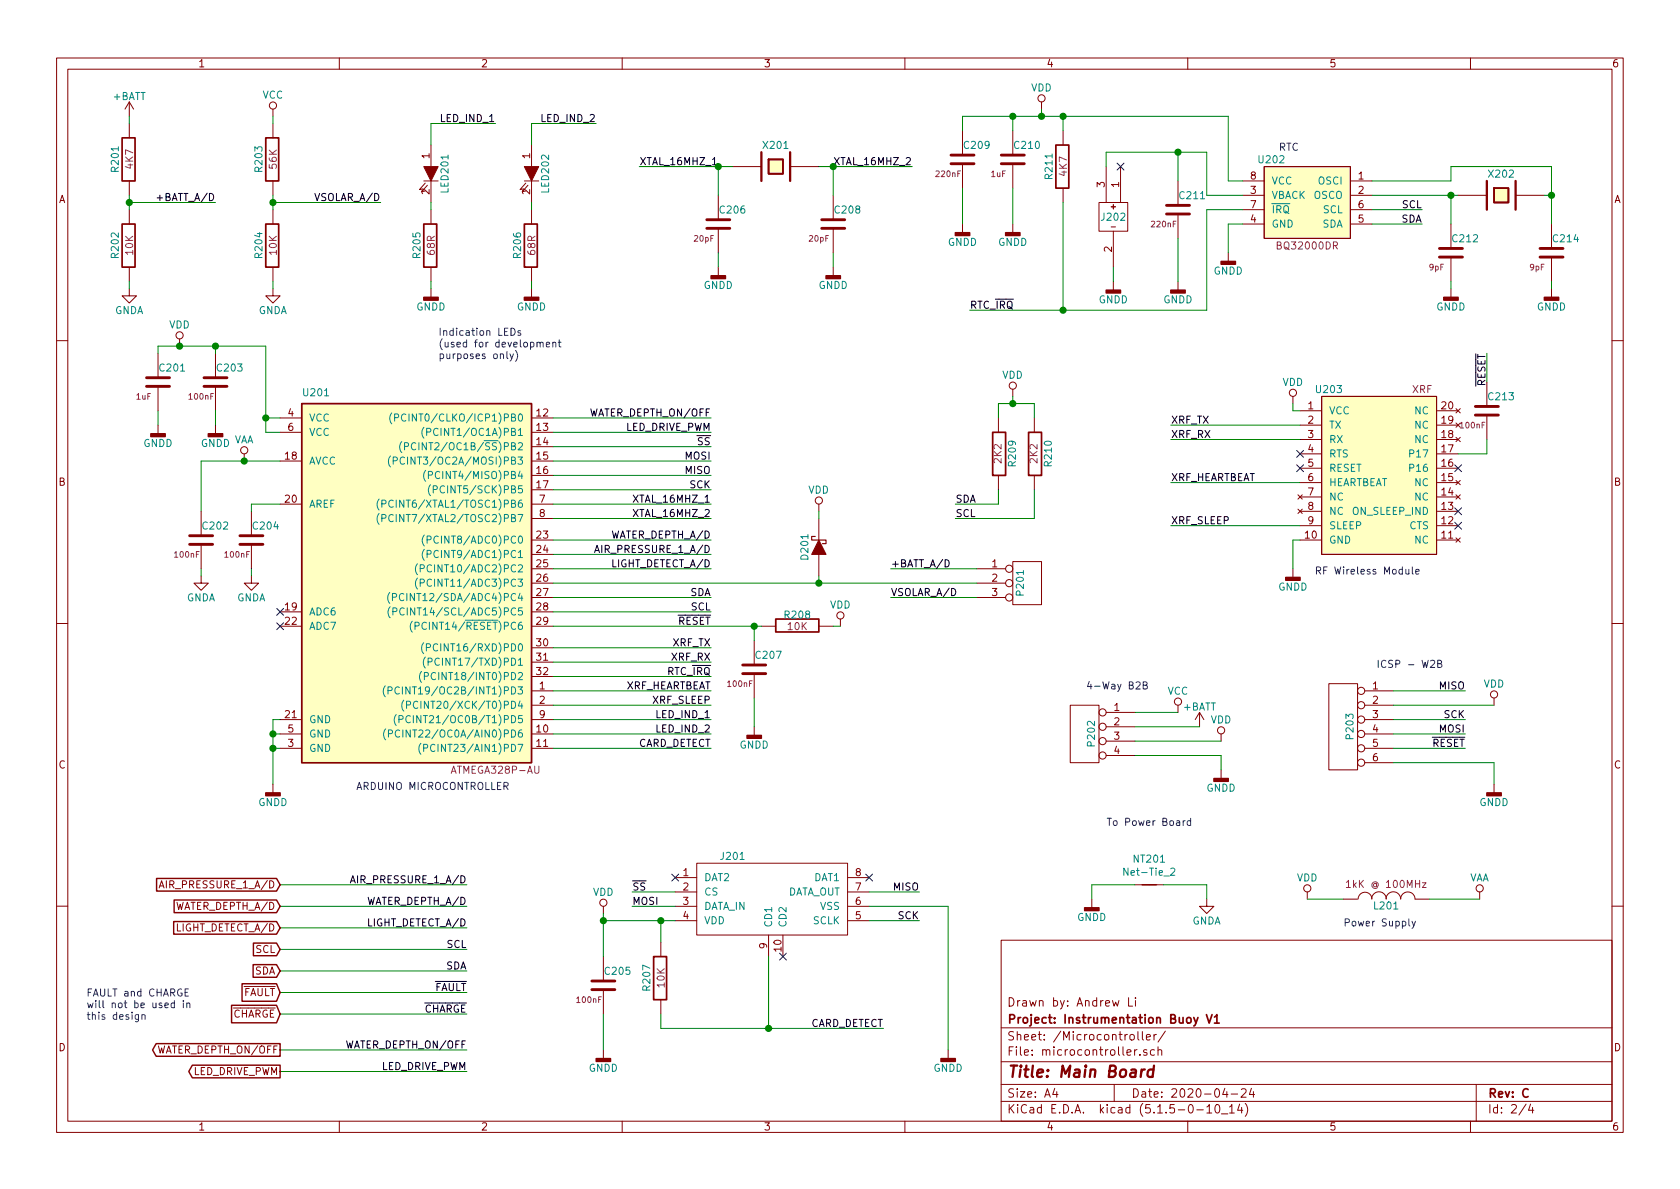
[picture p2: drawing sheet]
<svg xmlns="http://www.w3.org/2000/svg" width="297mm" height="210mm" viewBox="0 0 297 210" stroke-linecap="round" stroke-linejoin="round" font-family="sans-serif">
<g fill="none" stroke="#840000" stroke-width=".18">
<path d="M10 10.3h277v189.9h-277zM12 12.2h273v186.1h-273zM22.9 18v2.6M22.9 18l-.8 1.3M22.9 18l.7 1.3M48.3 19.3v1.3M60 10.3v1.9M110 10.3v1.9M160 10.3v1.9M184.1 18v1.3M210 10.3v1.9M260 10.3v1.9"/>
<path d="M22.9 21.8v2.6M22.9 32v2.5M22.9 37.1v2.5M48.3 21.8v2.6M48.3 32v2.5M48.3 37.1v2.5M74.9 32h2.6M75.2 32.4l-1 1.1 .6-.1M75.6 32.8l-1.1 1.1 .7-.1M76.2 25.6v3.9M76.2 32v3.8M76.2 37.1v2.5"/>
<path d="M92.7 32h2.5M93 32.4l-1.1 1.1 .7-.1M93.3 32.8l-1 1.1 .7-.1M94 25.6v3.9M94 32v3.8M94 37.1v2.5M127 34.5v4.4M129.5 29.5h5.1M139.7 29.5h5.1M147.3 34.5v4.4M170.2 23.1v4.3M170.2 29v4.3"/>
<path d="M170.2 39.6v1.5M179.1 23.1v4.3M179.1 29v4.3M179.1 39.6v1.5M188 23.1v2.5M188 33.3v2.5M194.3 35.8h5.1v5.1h-5.1zM195.6 29.5v6.3M196.5 36.6h.7M196.8 36.2v.8M198.1 29.5v6.3M208.3 32v4.3"/>
<path d="M208.3 37.8v4.4M219.7 32h3.8M219.7 34.5h3.8M219.7 39.6h3.8M219.7 37.1h3.8M223.5 29.5h15.3v12.7h-15.3zM238.8 32h3.8M238.8 34.5h3.8M238.8 39.6h3.8M238.8 37.1h3.8M256.5 39.6v4.3M257.8 34.5h5.1"/>
<path d="M268 34.5h5M274.3 39.6v4.3M22.9 51v1.3h1.2l-1.2 1.3-1.3-1.3h1.3M22.9 47.2v2.6M31.7 59.9v1.3M48.3 51v1.3h1.2l-1.2 1.3-1.3-1.3h1.3M48.3 47.2v2.6M76.2 47.2v2.6M76.2 51v1.6M94 47.2v2.6M94 51v1.6M127 40.4v4.3"/>
<path d="M127 47.2v1.6M147.3 40.4v4.3M147.3 47.2v1.6M196.5 40.1h.7M196.8 40.9v6.3M196.8 49.8v1.5M208.3 49.8v1.5M217.2 44.7v1.5M256.5 45.5v4.3M256.5 51v1.6M274.3 45.5v4.3M274.3 51v1.6"/>
<path d="M10 60.2h2M27.9 62.5v4.3M27.9 68.3v4.3M27.9 75.2v1.5M38.1 62.5v4.3M38.1 68.3v4.3M38.1 75.2v1.5M49.5 73.9h3.8M49.5 76.4h3.8M94 73.9h3.8M94 76.4h3.8M94 79h3.8"/>
<path d="M176.5 73.9v2.5M179.1 68.8v1.3M182.9 73.9v2.5M228.6 70.1v1.3M229.9 72.6h3.8M229.9 77.7h3.8M229.9 75.2h3.8M233.7 70.1h20.3v27.9h-20.3zM254 72.6h3.8M254 77.7h3.8M254 75.2h3.8M257.4 77.3l.8 .8"/>
<path d="M257.4 74.8l.8 .8M257.4 72.3l.8 .7M258.2 77.3l-.8 .8M258.2 74.8l-.8 .8M258.2 72.3l-.8 .7M262.9 67.6v4.3M262.9 73.4v4.3M285 60.2h2M35.6 90.4v4.3M35.6 96.3v4.3M43.2 80.3v1.2M44.4 90.4v4.3"/>
<path d="M44.4 96.3v4.3M49.5 89.1h3.8M49.5 81.5h3.8M94 95.5h3.8M94 89.1h3.8M94 91.7h3.8M94 98h3.8M94 81.5h3.8M94 84.1h3.8M94 86.6h3.8M144.8 89.1v1.3M144.8 91.7v3.8"/>
<path d="M144.8 98v3.8M176.5 84.1v2.5M179.1 99.3h5v7.6h-5zM182.9 84.1v2.5M229.5 87.5l.8 .8M229.5 90l.8 .8M229.9 95.5h3.8M229.9 93h3.8M229.9 90.4h3.8M229.9 87.9h3.8M229.9 85.3h3.8M229.9 82.8h3.8"/>
<path d="M229.9 80.3h3.8M230.3 87.5l-.8 .8M230.3 90l-.8 .8M254 95.5h3.8M254 93h3.8M254 90.4h3.8M254 87.9h3.8M254 85.3h3.8M254 82.8h3.8M254 80.3h3.8M257.4 95.1l.8 .8M257.4 87.5l.8 .8"/>
<path d="M257.4 85l.8 .7M258.2 95.1l-.8 .8M258.2 87.5l-.8 .8M258.2 85l-.8 .7M10 110.3h2M35.6 101.8v1.3h1.2l-1.2 1.3-1.3-1.3h1.3M44.4 101.8v1.3h1.3l-1.3 1.3-1.2-1.3h1.2M49.5 110.7h3.8M49.5 108.2h3.8M94 100.6h3.8M94 103.1h3.8M94 105.7h3.8"/>
<path d="M94 110.7h3.8M94 114.5h3.8M94 117.1h3.8M94 119.6h3.8M94 108.2h3.8M133.3 113.3v4.3M133.3 119.1v4.3M134.6 110.7h2.6M144.8 110.7h2.5M148.6 109.5v1.2M172.7 100.6h5.1M172.7 103.1h5.1"/>
<path d="M172.7 105.7h5.1M228.6 100.6v1.5M285 110.3h2M48.3 138.7v1.5M49.5 127.2h3.8M49.5 129.8h3.8M49.5 132.3h3.8M94 122.2h3.8M94 124.7h3.8M94 127.2h3.8M94 129.8h3.8M94 132.3h3.8"/>
<path d="M133.3 128.5v1.5M189.2 124.7h5.1v10.2h-5.1zM195.6 126h5.1M195.6 128.5h5.1M195.6 131.1h5.1M195.6 133.6h5.1M208.3 124.7v1.3M212.1 126l-.8 1.2M212.1 126v2.5M212.1 126l.8 1.2M215.9 129.8v1.3M215.9 136.1v1.6"/>
<path d="M234.9 120.9h5.1v15.2h-5.1zM241.3 122.2h5.1M241.3 124.7h5.1M241.3 127.2h5.1M241.3 129.8h5.1M241.3 132.3h5.1M241.3 134.9h5.1M264.2 123.4v1.3M264.2 138.7v1.5M28.1 157l.5-1.3 .4 1.3M28.3 156.7h.6M119.4 155.2h3.8"/>
<path d="M119.4 157.7h3.8M123.2 152.6h26.7v12.7h-26.7zM149.9 155.2h3.8M149.9 157.7h3.8M193 159v1.5M200.7 156.5h5M213.4 159v1.3h1.2l-1.2 1.2-1.3-1.2h1.3M231.1 157.7v1.3M237.5 159h2.5M240.1 159a1.22 1.22 0 0 1 1.3-1.2 1.22 1.22 0 0 1 1.2 1.2M242.5 159a1.3 1.3 0 0 1 1.3-1.3 1.3 1.3 0 0 1 1.3 1.3M245.1 159a1.3 1.3 0 0 1 1.3-1.3 1.3 1.3 0 0 1 1.2 1.3 1.27 1.27 0 0 1 1.3-1.3 1.27 1.27 0 0 1 1.3 1.3"/>
<path d="M250.2 159h2.5M261.6 157.7v1.3M10 160.2h2M106.7 160.3v1.2M106.7 169.2v4.3M106.7 175v4.3M116.8 166.6v2.6M116.8 176.8v2.5M119.4 160.3h3.8M119.4 162.8h3.8M135.9 165.3v3.9M138.4 165.3v3.9"/>
<path d="M149.9 160.3h3.8M149.9 162.8h3.8M177 166.3h108v32h-108zM199.5 176.4v1.5h.8M200.8 176.4v.2M200.8 176.9v1M285 160.2h2M60 198.3v1.9M106.7 185.7v1.5M110 198.3v1.9M160 198.3v1.9M167.6 185.7v1.5"/>
<path d="M177 194.8h108M177 191.8h108M177 187.8h108M177 181.8h108M186.5 192.5l-.4 1h1M186.8 193v1M197 191.8v3M199.8 183.1l.3-.2 .4 .2v.7l-.2 .1-.5-.1zM201 185.6l-.4 .3M201.2 182.4v1.3l.2 .2M201.5 186.5v.1M202 182.4v1.3l.2 .2"/>
<path d="M202.7 183.4l.7-.1-.1-.3-.4-.1-.2 .2 .1 .7h.5M202.8 185.7a.37 .37 0 0 0-.6 .1l.1 .2 .5 .2v.1l-.2 .3-.4-.1M204 182.9v1M204.1 185.7l-.4-.1-.3 .3 .1 .6 .2 .1 .4-.1M204.5 182.9l-.5 .3M204.7 185.7h.1a.37 .37 0 0 1 .6 .1v.8M204.7 185.1v1.5M206 182.3l-1.3 2M210 198.3v1.9M211.6 196.3h1.2M213.4 195.8l.4-.5v1.5M213.4 196.8h.8"/>
<path d="M215 195.4l.3-.1a.94 .94 0 0 1 0 1.5 .8 .8 0 0 1-.6-.6 .8 .8 0 0 1 .3-.8zM216 197h1.1M216.6 192.5l-.4 1h.9M216.9 193v1M217.4 195.8l.4-.5v1.5M217.4 196.8h.8M217.7 193.5h1.1M219.2 195.2l-.4 1.1h.9M219.5 192.7l.2-.2h.3l.3 .2v.3v.2l-.9 .8h.9M219.5 195.8v1M220.2 195.1a1.71 1.71 0 0 1 0 2.3M221.3 192.5l-.4 1h.9"/>
<path d="M221.6 193v1M260 198.3v1.9M261 191.8v6.5M269.8 195.2l-1.2 2M270.6 195.2l-.3 1.1h.9M271 195.8v1"/>
<circle cx="48.3" cy="18.7" r=".63"/>
<circle cx="184.1" cy="17.4" r=".63"/>
<circle cx="31.7" cy="59.3" r=".63"/>
<circle cx="43.2" cy="79.6" r=".63"/>
<circle cx="179.1" cy="68.2" r=".63"/>
<circle cx="228.6" cy="69.5" r=".63"/>
<circle cx="144.8" cy="88.5" r=".63"/>
<circle cx="148.6" cy="108.8" r=".63"/>
<circle cx="178.4" cy="103.1" r=".63"/>
<circle cx="178.4" cy="100.6" r=".63"/>
<circle cx="178.4" cy="105.7" r=".63"/>
<circle cx="194.9" cy="126" r=".63"/>
<circle cx="194.9" cy="131.1" r=".63"/>
<circle cx="194.9" cy="128.5" r=".63"/>
<circle cx="194.9" cy="133.6" r=".63"/>
<circle cx="208.3" cy="124.1" r=".63"/>
<circle cx="215.9" cy="129.2" r=".63"/>
<circle cx="240.7" cy="122.2" r=".63"/>
<circle cx="240.7" cy="124.7" r=".63"/>
<circle cx="240.7" cy="127.2" r=".63"/>
<circle cx="240.7" cy="129.8" r=".63"/>
<circle cx="240.7" cy="132.3" r=".63"/>
<circle cx="240.7" cy="134.9" r=".63"/>
<circle cx="264.2" cy="122.8" r=".63"/>
<circle cx="106.7" cy="159.6" r=".63"/>
<circle cx="231.1" cy="157.1" r=".63"/>
<circle cx="261.6" cy="157.1" r=".63"/>
</g>
<path d="M134.6 26.9v5.1M139.7 26.9v5.1M262.9 32v5.1M268 32v5.1M202.4 189.1a.54 .54 0 0 0-.6 .4M203.9 189.2a.68 .68 0 0 0-1 .3v.6l.1 .2 .2 .1 .6-.1M204 188.4l-.2 2" fill="none" stroke="#840000" stroke-width=".41"/>
<g fill="none" stroke="#840000" stroke-width=".3">
<path d="M21.6 39.6h2.3v7.6h-2.3zM21.6 24.4h2.3v7.6h-2.3zM47 24.4h2.3v7.6h-2.3zM47 39.6h2.3v7.6h-2.3zM74.9 39.6h2.3v7.6h-2.3zM92.7 39.6h2.3v7.6h-2.3zM135.9 28.2h2.5v2.5h-2.5zM186.7 25.6h2.3v7.7h-2.3zM264.2 33.3h2.5v2.5h-2.5zM175.5 76.4h2.3v7.7h-2.3zM181.9 76.4h2.2v7.7h-2.2zM137.2 109.5h7.6v2.3h-7.6z"/>
<path d="M115.6 169.2h2.3v7.6h-2.3zM211.1 179.9l.4 1M211.8 179.9l-.5 1.4-.2 .1M213.3 179.4l.5 1.5 .5-1.5M214.7 179.9l.5-.5v1.5M214.7 180.9h.9"/>
</g>
<g fill="#840000" stroke="#840000" stroke-width=".18">
<path d="M144.8 95.5l1.2 2.5h-2.5z"/>
<path d="M92.7 29.5h2.5l-1.2 2.5z"/>
<path d="M74.9 29.5h2.6l-1.3 2.5z"/>
</g>
<path d="M144.1 94.9h-.6v.6h2.5v.6h-.6" fill="none" stroke="#840000" stroke-width=".2"/>
<path d="M53.3 71.4h40.7v63.5h-40.7zM27.7 155.3h21.2l.6 1.2-.6 1.1h-21.2zM30.8 159.2h18.1l.6 1.1-.6 1.1h-18.1zM201.9 156.5h2.6M30.7 163h18.2l.6 1.1-.6 1.1h-18.2zM40.9 177.8h8l.6 1.5-.6 1.6h-8zM42.8 174h6.1l.6 1.5-.6 1.6h-6.1zM44.8 170.6h4.1l.6 1.1-.6 1.1h-4.1zM44.8 166.8h4.1l.6 1.1-.6 1.1h-4.1zM27.6 184.6h21.9v2.2h-21.9l-.6-1.1zM34 188.4h15.5v2.2h-15.5l-.6-1.1z" fill="none" stroke="#840000" stroke-width=".25"/>
<g fill="none" stroke="#008484" stroke-width=".18">
<path d="M69.3 73a1.47 1.47 0 0 0 0 1.9M69.8 73.9l.6-.1v-.5l-.1-.1h-.5v1.3M71 78.1a1.4 1.4 0 0 0 0 1.9M71.5 78.9l.7-.1v-.4l-.2-.1h-.5v1.2M71.8 73.3a.6 .6 0 0 0-.9 .5 .6 .6 0 0 0 .6 .7l.3-.2M73.5 78.4a.6 .6 0 0 0-.8 .4 .6 .6 0 0 0 .6 .7l.2-.1M75 75.6a1.47 1.47 0 0 0 0 1.9M75.4 76.4l.7-.1v-.4l-.7-.2v1.3M67 88.3a1.47 1.47 0 0 0 0 1.9M67 90.8a1.47 1.47 0 0 0 0 1.9M67.5 89.1l.7-.1v-.4l-.7-.2v1.3M67.5 91.6l.7-.1v-.4l-.7-.1v1.2"/>
<path d="M69 80.6a1.47 1.47 0 0 0 0 2M69.5 88.6a.6 .6 0 0 0-.8 .4 .6 .6 0 0 0 .6 .7l.2-.1M69.5 91.1a.6 .6 0 0 0-.8 .4 .6 .6 0 0 0 .6 .7l.2-.1M69.5 81.5l.6-.1 .2-.2-.1-.3-.2-.1h-.5v1.3M71.5 80.9a.51 .51 0 0 0-.6 0 .51 .51 0 0 0-.2 .7 .46 .46 0 0 0 .3 .4 .46 .46 0 0 0 .5 0M73.8 99.7a1.47 1.47 0 0 0 0 1.9M75 94.6a1.4 1.4 0 0 0 0 1.9M75 97.1a1.4 1.4 0 0 0 0 2M75.3 83.2a1.47 1.47 0 0 0 0 1.9M75.5 95.4h.6l.1-.5-.2-.1h-.5v1.3M75.5 98l.6-.1 .1-.4-.2-.2h-.5v1.3M75.7 84h.7l.1-.2-.1-.3-.2-.1h-.5v1.2"/>
<path d="M76.1 85.7a1.4 1.4 0 0 0 0 1.9M76.6 86.6l.7-.1v-.5l-.2-.1h-.5v1.3M68.9 104.8a1.47 1.47 0 0 0 0 1.9M69 107.3a1.4 1.4 0 0 0 0 1.9M69.4 105.6h.6l.1-.2v-.3l-.2-.2h-.5v1.3M69.5 108.1l.6-.1v-.4l-.1-.1h-.5v1.3M71.4 105.1a.6 .6 0 0 0-.8 .4 .6 .6 0 0 0 .5 .7l.3-.1M71.5 107.6a.6 .6 0 0 0-.9 .4 .6 .6 0 0 0 .6 .8l.3-.2M72.9 109.8a1.47 1.47 0 0 0 0 2M73.4 110.7l.7-.1v-.4l-.7-.2v1.3M73.8 102.2a1.47 1.47 0 0 0 0 2M74.3 100.5h.6l.1-.2v-.3l-.2-.1h-.5v1.2"/>
<path d="M74.3 103.1l.6-.1 .1-.2v-.3l-.2-.1h-.5v1.3M74.5 118.7a1.4 1.4 0 0 0 0 2M74.9 113.7a1.47 1.47 0 0 0 0 1.9M75 119.6l.7-.1v-.5l-.2-.1h-.5v1.3M75.2 116.2a1.47 1.47 0 0 0 0 1.9M75.4 114.5l.6-.1 .1-.1-.1-.3-.1-.2h-.5v1.3M75.7 117h.6l.1-.5-.2-.1h-.5v1.2M68.1 121.3a1.47 1.47 0 0 0 0 1.9M68.2 128.9a1.4 1.4 0 0 0 0 1.9M68.6 122.1h.6l.1-.2v-.3l-.2-.1h-.5v1.2M68.7 129.7l.6-.1v-.4l-.1-.1h-.5v1.2M70.1 126.4a1.47 1.47 0 0 0 0 1.9"/>
<path d="M70.5 127.2l.7-.1v-.4l-.2-.2h-.5v1.3M70.6 121.6a.6 .6 0 0 0-.8 .4 .6 .6 0 0 0 .6 .7l.2-.1M70.7 129.2a.6 .6 0 0 0-.9 .4 .6 .6 0 0 0 .6 .7l.3-.1M71.4 123.8a1.47 1.47 0 0 0 0 1.9M71.9 124.7l.6-.1v-.5l-.1-.1h-.5v1.3M72.5 126.7a.6 .6 0 0 0-.8 .4 .6 .6 0 0 0 .6 .7l.2-.1M73.9 124.1a.6 .6 0 0 0-.9 .5 .6 .6 0 0 0 .6 .7l.3-.2M74.4 131.4a1.47 1.47 0 0 0 0 2M74.9 132.3l.6-.1 .1-.5-.2-.1h-.5v1.3M199.4 153.5v1.3l-.7-1.3v1.3M207 153.6l.5-.1 .2 .4v.2l-.8 .7h.8"/>
</g>
<g fill="#840000" stroke="#840000" stroke-width=".25">
<path d="M214.6 137.7h2.6v.5h-2.6z"/>
<path d="M207 51.3h2.5v.5h-2.5z"/>
<path d="M195.6 51.3h2.5v.5h-2.5z"/>
<path d="M92.7 52.6h2.5v.5h-2.5z"/>
<path d="M146 48.8h2.6v.5h-2.6z"/>
<path d="M125.7 48.8h2.6v.5h-2.6z"/>
<path d="M273 52.6h2.6v.5h-2.6z"/>
<path d="M255.3 52.6h2.5v.5h-2.5z"/>
<path d="M191.8 160.5h2.5v.5h-2.5z"/>
<path d="M177.8 41.1h2.5v.6h-2.5z"/>
<path d="M215.9 46.2h2.5v.5h-2.5z"/>
<path d="M168.9 41.1h2.5v.6h-2.5z"/>
<path d="M227.3 102.1h2.6v.5h-2.6z"/>
<path d="M262.9 140.2h2.5v.5h-2.5z"/>
<path d="M105.4 187.2h2.5v.5h-2.5z"/>
<path d="M166.4 187.2h2.5v.5h-2.5z"/>
<path d="M132.1 130h2.5v.6h-2.5z"/>
<path d="M47 140.2h2.5v.5h-2.5z"/>
<path d="M74.9 52.6h2.6v.5h-2.6z"/>
<path d="M36.8 76.7h2.6v.5h-2.6z"/>
<path d="M26.7 76.7h2.5v.5h-2.5z"/>
</g>
<g fill="none" stroke="#840000" stroke-width=".51">
<path d="M125 38.9h4M145.3 38.9h4.1M168.1 29h4.1M168.1 27.4h4.1M177 29h4.1M177 27.4h4.1M206.2 37.8h4.1M206.2 36.3h4.1M125 40.4h4M145.3 40.4h4.1M254.5 45.5h4.1M254.5 43.9h4.1"/>
<path d="M272.3 45.5h4.1M272.3 43.9h4.1M25.9 68.3h4.1M25.9 66.8h4.1M36.1 68.3h4M36.1 66.8h4M260.9 73.4h4M260.9 71.9h4M33.5 96.3h4.1M33.5 94.7h4.1M42.4 96.3h4.1M42.4 94.7h4.1"/>
<path d="M131.3 119.1h4.1M131.3 117.6h4.1M104.6 175h4.1M104.6 173.5h4.1"/>
</g>
<g fill="#ffffc2" stroke="#ffffc2" stroke-width=".18">
<path d="M233.7 70.1h20.3v27.9h-20.3z"/>
<path d="M223.5 29.5h15.3v12.7h-15.3z"/>
<path d="M135.9 28.2h2.5v2.5h-2.5z"/>
<path d="M264.2 33.3h2.5v2.5h-2.5z"/>
<path d="M53.3 71.4h40.7v63.5h-40.7z"/>
</g>
<path d="M238 156l.4-.3v1.2M238 156.9h.8M251.5 156.1h.6l-.6 .8h.6" fill="none" stroke="#840084" stroke-width=".18"/>
<g fill="none" stroke="#008400" stroke-width=".18">
<path d="M184.1 19.3v1.3M22.9 35.8h15.2M22.9 20.6v1.2M22.9 34.5v2.6M48.3 20.6v1.2M48.3 34.5v2.6M48.3 35.8h19M76.2 35.8v1.3M87.6 21.8h-11.4v3.8M94 35.8v1.3M105.4 21.8h-11.4v3.8M113 29.5h16.5"/>
<path d="M127 29.5v5M144.8 29.5h16.5M147.3 29.5v5M170.2 23.1v-2.5h47v11.4h2.5M170.2 33.3v6.3M179.1 20.6v2.5M179.1 33.3v6.3M188 20.6v2.5M188 35.8v19.1M195.6 29.5v-2.6h17.8v7.6h6.3M208.3 26.9v5.1M219.7 39.6h-2.5v5.1"/>
<path d="M219.7 37.1h-6.3v17.8h-42M242.6 39.6h8.9M242.6 32h13.9v-2.5h17.8v10.1M242.6 34.5h15.2M242.6 37.1h8.9M256.5 34.5v5.1M273 34.5h1.3M22.9 49.8v1.2M48.3 49.8v1.2M76.2 49.8v1.2M94 49.8v1.2M127 44.7v2.5"/>
<path d="M147.3 44.7v2.5M196.8 47.2v2.6M208.3 42.2v7.6M256.5 49.8v1.2M274.3 49.8v1.2M27.9 62.5v-1.3h19.1v15.2h2.5M27.9 72.6v2.6M38.1 61.2v1.3M38.1 72.6v2.6M47 73.9h2.5M97.8 76.4h27.9M97.8 73.9h27.9"/>
<path d="M97.8 79h27.9M176.5 73.9v-2.5h6.4v2.5M179.1 70.1v1.3M207 77.7h22.9M207 75.2h22.9M228.6 71.4v1.2h1.3M262.9 62.5v5.1M262.9 77.7v2.6h-5.1M49.5 81.5h-13.9v8.9M49.5 89.1h-5.1v1.3M97.8 81.5h27.9M97.8 89.1h27.9"/>
<path d="M97.8 91.7h27.9M97.8 84.1h27.9M97.8 86.6h27.9M97.8 95.5h27.9M97.8 98h27.9M144.8 90.4v1.3M176.5 86.6v2.5h-7.6M182.9 86.6v5.1h-14M207 93h22.9M207 85.3h22.9M229.9 95.5h-1.3v5.1M35.6 100.6v1.2"/>
<path d="M44.4 100.6v1.2M97.8 110.7h36.8M97.8 105.7h27.9M97.8 100.6h27.9M97.8 103.1h74.9M97.8 114.5h27.9M97.8 117.1h27.9M97.8 119.6h27.9M97.8 108.2h27.9M133.3 110.7v2.6M144.8 101.8v1.3M147.3 110.7h1.3"/>
<path d="M157.5 105.7h15.2M157.5 100.6h15.2M48.3 132.3h1.2M48.3 129.8h1.2M49.5 127.2h-1.2v11.5M97.8 132.3h27.9M97.8 127.2h27.9M97.8 129.8h27.9M97.8 122.2h27.9M97.8 124.7h27.9M133.3 123.4v5.1M200.7 126h7.6"/>
<path d="M200.7 128.5h11.4M200.7 131.1h15.2M200.7 133.6h15.2v2.5M246.4 132.3h12.7M246.4 127.2h12.7M246.4 129.8h12.7M246.4 122.2h12.7M246.4 134.9h17.8v3.8M246.4 124.7h17.8M49.5 156.5h33M111.8 157.7h7.6M153.7 157.7h8.9"/>
<path d="M200.7 156.5h-7.7v2.5M205.7 156.5h7.7v2.5M231.1 159h6.4M252.7 159h8.9M49.5 160.3h33M49.5 179.3h33M49.5 175.5h33M49.5 167.9h33M49.5 171.7h33M49.5 164.1h33M106.7 162.8h12.7M106.7 161.5v7.7"/>
<path d="M106.7 179.3v6.4M111.8 160.3h7.6M116.8 179.3v2.6h39.4M116.8 162.8v3.8M135.9 169.2v12.7M153.7 162.8h8.9M153.7 160.3h13.9v25.4M49.5 185.7h33M49.5 189.5h33"/>
</g>
<path d="M126 29.1h.7M105.1 97.7l.5-1.3 .4 1.3M105.3 97.4h.6M167.1 99a.64 .64 0 0 1 .7 .6 .64 .64 0 0 1-.7 .6zM62 156.1l.4-1.2 .4 1.2M62.1 155.8h.6" fill="none" stroke="#000" stroke-width=".18"/>
<g fill="none" stroke="#0000c2" stroke-width=".18">
<path d="M90.3 58a.64 .64 0 0 1 .8 .7 .64 .64 0 0 1-.8 .6zM92 58.5h-.3l-.1 .1v.2l.4 .1v.4h-.4M89.6 62.1v1.1l.2 .2M90.2 62.6l.3 .8M90.8 62.6l-.5 1.1-.1 .1M91.1 62a1.4 1.4 0 0 1 0 1.9M95.5 60.7l.2-.2 .3 .1v.8M96.6 60.9l.6-.1-.1-.2-.3-.1-.2 .2v.6h.5M97.7 60.6l.2-.1 .3 .1 .1 .8M97.7 60.5v.9M98.7 60.5h.5M98.9 60.1v1.1l.3 .2"/>
<path d="M243.7 116.8v1.2M245 116.9a.51 .51 0 0 0-.6 0 .51 .51 0 0 0-.2 .6 .46 .46 0 0 0 .3 .5 .46 .46 0 0 0 .5-.1M248.6 100.7v.8h.3l.2-.1M249.1 100.7v.8M249.7 100.2v1.1l.2 .2M250.3 101.1l.6-.1v-.3h-.4l-.2 .2 .1 .6h.5M192.6 120.5l-.3 .9h.8M192.9 121v.8M209.2 145.1v.9M209.5 145.1l-.3 .3M210.5 145.2l-.3-.1-.3 .3 .1 .5h.5M210.5 144.7v1.3"/>
<path d="M24.5 179.4l-.1 1.2-.1 .1-.3-.1M24.5 179.5l-.4-.1-.2 .2 .1 .6h.5M25.1 179.5l.2-.1 .3 .1 .1 .8M25.1 179.4v.9M30.8 177.4h-.3l-.2 .2 .1 .5h.4M30.8 176.9v1.3M32.4 176.9v.2M32.4 177.4v.8M32.7 175.5h.4M33 177.5l.2-.1h.3l.1 .8M33 177.4v.8M33.3 174.9h-.6v1.2h.6"/>
<path d="M249.1 162.5v1.1l.2 .1M249.7 162.9l.3 .8M250.3 162.9l-.5 1.2-.1 .1"/>
</g>
<g fill="#008400" stroke="#008400" stroke-width=".25">
<circle cx="22.9" cy="35.8" r=".51"/>
<circle cx="38.1" cy="61.2" r=".51"/>
<circle cx="179.1" cy="71.4" r=".51"/>
<circle cx="144.8" cy="103.1" r=".51"/>
<circle cx="208.3" cy="26.9" r=".51"/>
<circle cx="133.4" cy="110.7" r=".51"/>
<circle cx="179.1" cy="20.6" r=".51"/>
<circle cx="188" cy="54.9" r=".51"/>
<circle cx="135.9" cy="181.9" r=".51"/>
<circle cx="48.3" cy="35.8" r=".51"/>
<circle cx="184.2" cy="20.6" r=".51"/>
<circle cx="188" cy="20.6" r=".51"/>
<circle cx="147.3" cy="29.5" r=".51"/>
<circle cx="256.5" cy="34.5" r=".51"/>
<circle cx="116.8" cy="162.8" r=".51"/>
<circle cx="274.3" cy="34.5" r=".51"/>
<circle cx="43.2" cy="81.5" r=".51"/>
<circle cx="127" cy="29.5" r=".51"/>
<circle cx="106.7" cy="162.8" r=".51"/>
<circle cx="48.3" cy="129.8" r=".51"/>
<circle cx="48.3" cy="132.3" r=".51"/>
<circle cx="31.8" cy="61.2" r=".51"/>
<circle cx="47" cy="73.9" r=".51"/>
</g>
<g fill="none" stroke="#000084" stroke-width=".18">
<path d="M197.5 28.8l1.2 1.3M198.7 28.8l-1.2 1.3M229.3 79.6l1.2 1.3M230.5 79.6l-1.2 1.3M229.3 82.2l1.2 1.2M230.5 82.2l-1.2 1.2M257.2 89.8l1.2 1.2M257.2 82.2l1.2 1.2M257.2 92.3l1.2 1.3M258.4 89.8l-1.2 1.2M258.4 82.2l-1.2 1.2M258.4 92.3l-1.2 1.3"/>
<path d="M48.9 110.1l1.2 1.2M48.9 107.6l1.2 1.2M50.1 110.1l-1.2 1.2M50.1 107.6l-1.2 1.2M118.8 154.6l1.2 1.2M120 154.6l-1.2 1.2M153.1 154.6l1.2 1.2M154.3 154.6l-1.2 1.2M137.8 168.5l1.2 1.3M139 168.5l-1.2 1.3"/>
</g>
<text font-size="2.8" fill="#840000" x="178" y="190.5">Title: Main Board</text>
<g font-size="2.1" fill="#840000">
<text x="178" y="178">Drawn by: Andrew Li</text>
<text x="178" y="184">Sheet: /Microcontroller/</text>
<text x="178" y="181">Project: Instrumentation Buoy V1</text>
<text x="178" y="186.7">File: microcontroller.sch</text>
<text x="178" y="196.9">KiCad E.D.A. kicad (5.1.5-0-10_14)</text>
<text x="178" y="194.1">Size: A4</text>
<text x="200" y="194.1">Date: 2020-04-24</text>
<text x="263" y="194.1">Rev: C</text>
<text x="263" y="196.9">Id: 2/4</text>
</g>
<g font-size="1.8" fill="#840000">
<text x="35" y="11.9">1</text>
<text x="85" y="11.9">2</text>
<text x="135" y="11.9">3</text>
<text x="185" y="11.9">4</text>
<text x="235" y="11.9">5</text>
<text x="285" y="11.9">6</text>
<text x="75.9" y="28" transform="rotate(-90 75.9 28)">1</text>
<text x="93.7" y="28" transform="rotate(-90 93.7 28)">1</text>
<text x="10.4" y="35.9">A</text>
<text x="75.9" y="34.4" transform="rotate(-90 75.9 34.4)">2</text>
<text x="93.7" y="34.4" transform="rotate(-90 93.7 34.4)">2</text>
<text x="195.3" y="33.1" transform="rotate(-90 195.3 33.1)">3</text>
<text x="197.9" y="33.1" transform="rotate(-90 197.9 33.1)">1</text>
<text x="221.1" y="34.3">3</text>
<text x="221.1" y="31.7">8</text>
<text x="240.2" y="31.7">1</text>
<text x="240.2" y="34.3">2</text>
<text x="285.4" y="35.9">A</text>
<text x="221.1" y="39.4">4</text>
<text x="221.1" y="36.8">7</text>
<text x="240.2" y="39.4">5</text>
<text x="240.2" y="36.8">6</text>
<text x="196.6" y="44.5" transform="rotate(-90 196.6 44.5)">2</text>
<text x="51" y="73.7">4</text>
<text x="51" y="76.2">6</text>
<text x="94.9" y="73.7">12</text>
<text x="94.9" y="76.2">13</text>
<text x="231.3" y="72.4">1</text>
<text x="231.3" y="74.9">2</text>
<text x="231.3" y="77.5">3</text>
<text x="254.9" y="77.5">18</text>
<text x="254.9" y="74.9">19</text>
<text x="254.9" y="72.4">20</text>
<text x="50.5" y="81.3">18</text>
<text x="94.9" y="78.7">14</text>
<text x="94.9" y="81.3">15</text>
<text x="94.9" y="83.8">16</text>
<text x="231.3" y="80">4</text>
<text x="231.3" y="82.5">5</text>
<text x="254.9" y="82.5">16</text>
<text x="254.9" y="80">17</text>
<text x="10.4" y="85.9">B</text>
<text x="50.5" y="88.9">20</text>
<text x="94.9" y="86.4">17</text>
<text x="95.4" y="88.9">7</text>
<text x="231.3" y="85.1">6</text>
<text x="231.3" y="87.6">7</text>
<text x="254.9" y="87.6">14</text>
<text x="254.9" y="85.1">15</text>
<text x="285.4" y="85.9">B</text>
<text x="94.9" y="95.2">23</text>
<text x="95.4" y="91.4">8</text>
<text x="230.8" y="95.2">10</text>
<text x="231.3" y="90.2">8</text>
<text x="231.3" y="92.7">9</text>
<text x="254.9" y="95.2">11</text>
<text x="254.9" y="92.7">12</text>
<text x="254.9" y="90.2">13</text>
<text x="94.9" y="97.8">24</text>
<text x="94.9" y="100.3">25</text>
<text x="175.4" y="100.3">1</text>
<text x="50.5" y="107.9">19</text>
<text x="94.9" y="102.9">26</text>
<text x="94.9" y="105.4">27</text>
<text x="94.9" y="107.9">28</text>
<text x="175.4" y="102.9">2</text>
<text x="175.4" y="105.4">3</text>
<text x="50.5" y="110.5">22</text>
<text x="94.9" y="110.5">29</text>
<text x="94.9" y="114.3">30</text>
<text x="94.9" y="116.8">31</text>
<text x="94.9" y="119.4">32</text>
<text x="95.4" y="121.9">1</text>
<text x="95.4" y="124.5">2</text>
<text x="197" y="125.7">1</text>
<text x="242.7" y="121.9">1</text>
<text x="242.7" y="124.5">2</text>
<text x="50.5" y="127">21</text>
<text x="51" y="129.5">5</text>
<text x="94.9" y="129.5">10</text>
<text x="95.4" y="127">9</text>
<text x="197" y="128.3">2</text>
<text x="197" y="130.8">3</text>
<text x="242.7" y="127">3</text>
<text x="242.7" y="129.5">4</text>
<text x="10.4" y="135.9">C</text>
<text x="51" y="132.1">3</text>
<text x="94.9" y="132.1">11</text>
<text x="197" y="133.3">4</text>
<text x="242.7" y="132.1">5</text>
<text x="242.7" y="134.6">6</text>
<text x="285.4" y="135.9">C</text>
<text x="120.8" y="154.9">1</text>
<text x="151.3" y="154.9">8</text>
<text x="29" y="157.1">AIR_PRESSURE_1_A/D</text>
<text x="31.2" y="160.9">WATER_DEPTH_A/D</text>
<text x="120.8" y="157.5">2</text>
<text x="120.8" y="160">3</text>
<text x="151.3" y="160">6</text>
<text x="151.3" y="157.5">7</text>
<text x="31.3" y="164.7">LIGHT_DETECT_A/D</text>
<text x="120.8" y="162.6">4</text>
<text x="135.6" y="167.7" transform="rotate(-90 135.6 167.7)">9</text>
<text x="151.3" y="162.6">5</text>
<text x="45" y="172.3">SDA</text>
<text x="45.2" y="168.5">SCL</text>
<text x="138.2" y="168.2" transform="rotate(-90 138.2 168.2)">10</text>
<text x="41.1" y="180">CHARGE</text>
<text x="43" y="176.1">FAULT</text>
<text x="10.4" y="185.9">D</text>
<text x="285.4" y="185.9">D</text>
<text x="28.1" y="186.3">WATER_DEPTH_ON/OFF</text>
<text x="34" y="190.1">LED_DRIVE_PWM</text>
<text x="35" y="199.9">1</text>
<text x="85" y="199.9">2</text>
<text x="135" y="199.9">3</text>
<text x="185" y="199.9">4</text>
<text x="235" y="199.9">5</text>
<text x="285" y="199.9">6</text>
</g>
<g font-size="1.8" fill="#008484">
<text x="20" y="17.7">+BATT</text>
<text x="46.4" y="17.4">VCC</text>
<text x="182.3" y="16.2">VDD</text>
<text x="135.1" y="26.3">X201</text>
<text x="170.6" y="26.3">C209</text>
<text x="179.5" y="26.3">C210</text>
<text x="222.7" y="28.9">U202</text>
<text x="21" y="30.3" transform="rotate(-90 21 30.3)">R201</text>
<text x="46.4" y="30.3" transform="rotate(-90 46.4 30.3)">R203</text>
<text x="79.3" y="34" transform="rotate(-90 79.3 34)">LED201</text>
<text x="97.1" y="34" transform="rotate(-90 97.1 34)">LED202</text>
<text x="186.1" y="31.5" transform="rotate(-90 186.1 31.5)">R211</text>
<text x="208.7" y="35.2">C211</text>
<text x="224.8" y="35.2">VBACK</text>
<text x="224.8" y="32.6">VCC</text>
<text x="232.3" y="35.2">OSCO</text>
<text x="233.2" y="32.6">OSCI</text>
<text x="263.4" y="31.4">X202</text>
<text x="127.4" y="37.8">C206</text>
<text x="147.7" y="37.8">C208</text>
<text x="194.9" y="39">J202</text>
<text x="224.8" y="40.3">GND</text>
<text x="224.8" y="37.7">IRQ</text>
<text x="233.8" y="40.3">SDA</text>
<text x="234" y="37.7">SCL</text>
<text x="21" y="45.5" transform="rotate(-90 21 45.5)">R202</text>
<text x="46.4" y="45.5" transform="rotate(-90 46.4 45.5)">R204</text>
<text x="74.3" y="45.5" transform="rotate(-90 74.3 45.5)">R205</text>
<text x="92.1" y="45.5" transform="rotate(-90 92.1 45.5)">R206</text>
<text x="167.6" y="43.5">GNDD</text>
<text x="176.5" y="43.5">GNDD</text>
<text x="256.9" y="42.8">C212</text>
<text x="274.7" y="42.8">C214</text>
<text x="124.4" y="51.1">GNDD</text>
<text x="144.7" y="51.1">GNDD</text>
<text x="194.3" y="53.6">GNDD</text>
<text x="205.7" y="53.6">GNDD</text>
<text x="214.6" y="48.6">GNDD</text>
<text x="20.3" y="55.5">GNDA</text>
<text x="29.9" y="58.1">VDD</text>
<text x="45.7" y="55.5">GNDA</text>
<text x="73.6" y="54.9">GNDD</text>
<text x="91.4" y="54.9">GNDD</text>
<text x="253.9" y="54.9">GNDD</text>
<text x="271.7" y="54.9">GNDD</text>
<text x="28.3" y="65.7">C201</text>
<text x="38.5" y="65.7">C203</text>
<text x="53.8" y="70.1">U201</text>
<text x="177.2" y="67">VDD</text>
<text x="226.7" y="68.2">VDD</text>
<text x="232.8" y="69.5">U203</text>
<text x="263.3" y="70.8">C213</text>
<text x="54.6" y="74.5">VCC</text>
<text x="54.6" y="77.1">VCC</text>
<text x="71.9" y="74.5">(PCINT0/CLKO/ICP1)PB0</text>
<text x="76.4" y="77.1">(PCINT1/OC1A)PB1</text>
<text x="234.9" y="73.3">VCC</text>
<text x="234.9" y="75.8">TX</text>
<text x="250.2" y="75.8">NC</text>
<text x="250.2" y="73.3">NC</text>
<text x="25.3" y="79">GNDD</text>
<text x="35.5" y="79">GNDD</text>
<text x="41.3" y="78.4">VAA</text>
<text x="54.6" y="82.2">AVCC</text>
<text x="71.4" y="82.2">(PCINT3/OC2A/MOSI)PB3</text>
<text x="73.5" y="79.6">(PCINT2/OC1B/SS)PB2</text>
<text x="179.6" y="82.3" transform="rotate(-90 179.6 82.3)">R209</text>
<text x="186" y="82.3" transform="rotate(-90 186 82.3)">R210</text>
<text x="234.9" y="78.4">RX</text>
<text x="234.9" y="80.9">RTS</text>
<text x="234.9" y="83.4">RESET</text>
<text x="249.6" y="83.4">P16</text>
<text x="249.6" y="80.9">P17</text>
<text x="250.2" y="78.4">NC</text>
<text x="54.6" y="89.8">AREF</text>
<text x="69.3" y="89.8">(PCINT6/XTAL1/TOSC1)PB6</text>
<text x="76.8" y="84.7">(PCINT4/MISO)PB4</text>
<text x="77.6" y="87.2">(PCINT5/SCK)PB5</text>
<text x="142.9" y="87.3">VDD</text>
<text x="234.9" y="86">HEARTBEAT</text>
<text x="234.9" y="88.5">NC</text>
<text x="250.2" y="88.5">NC</text>
<text x="250.2" y="86">NC</text>
<text x="36" y="93.6">C202</text>
<text x="44.9" y="93.6">C204</text>
<text x="69.3" y="92.3">(PCINT7/XTAL2/TOSC2)PB7</text>
<text x="234.9" y="91.1">NC</text>
<text x="234.9" y="93.6">SLEEP</text>
<text x="239.3" y="91.1">ON_SLEEP_IND</text>
<text x="249.2" y="93.6">CTS</text>
<text x="75.5" y="101.2">(PCINT10/ADC2)PC2</text>
<text x="76.5" y="96.1">(PCINT8/ADC0)PC0</text>
<text x="76.5" y="98.7">(PCINT9/ADC1)PC1</text>
<text x="142.9" y="98.9" transform="rotate(-90 142.9 98.9)">D201</text>
<text x="234.9" y="96.1">GND</text>
<text x="250.2" y="96.1">NC</text>
<text x="33" y="106.3">GNDA</text>
<text x="41.9" y="106.3">GNDA</text>
<text x="71.3" y="106.3">(PCINT12/SDA/ADC4)PC4</text>
<text x="75.5" y="103.8">(PCINT11/ADC3)PC3</text>
<text x="146.7" y="107.6">VDD</text>
<text x="181" y="105.2" transform="rotate(-90 181 105.2)">P201</text>
<text x="226" y="104.4">GNDD</text>
<text x="54.6" y="111.4">ADC7</text>
<text x="54.6" y="108.8">ADC6</text>
<text x="71.5" y="108.8">(PCINT14/SCL/ADC5)PC5</text>
<text x="74.4" y="111.4">(PCINT14/RESET)PC6</text>
<text x="138.9" y="109.4">R208</text>
<text x="76.6" y="115.2">(PCINT16/RXD)PD0</text>
<text x="76.8" y="117.7">(PCINT17/TXD)PD1</text>
<text x="133.8" y="116.5">C207</text>
<text x="71.1" y="122.8">(PCINT19/OC2B/INT1)PD3</text>
<text x="74" y="125.3">(PCINT20/XCK/T0)PD4</text>
<text x="76.5" y="120.3">(PCINT18/INT0)PD2</text>
<text x="206.4" y="122.9">VCC</text>
<text x="209.2" y="125.6">+BATT</text>
<text x="262.3" y="121.6">VDD</text>
<text x="54.6" y="130.4">GND</text>
<text x="54.6" y="127.9">GND</text>
<text x="70.9" y="130.4">(PCINT22/OC0A/AIN0)PD6</text>
<text x="72.8" y="127.9">(PCINT21/OC0B/T1)PD5</text>
<text x="193.6" y="131.8" transform="rotate(-90 193.6 131.8)">P202</text>
<text x="214" y="127.9">VDD</text>
<text x="239.3" y="130.6" transform="rotate(-90 239.3 130.6)">P203</text>
<text x="54.6" y="133">GND</text>
<text x="76.3" y="133">(PCINT23/AIN1)PD7</text>
<text x="130.8" y="132.4">GNDD</text>
<text x="45.7" y="142.5">GNDD</text>
<text x="213.3" y="140">GNDD</text>
<text x="261.6" y="142.5">GNDD</text>
<text x="124.5" y="155.8">DAT2</text>
<text x="127.6" y="152.1">J201</text>
<text x="144" y="155.8">DAT1</text>
<text x="199.2" y="154.9">Net-Tie_2</text>
<text x="200.6" y="152.5">NT201</text>
<text x="229.3" y="155.9">VDD</text>
<text x="259.8" y="155.9">VAA</text>
<text x="104.8" y="158.4">VDD</text>
<text x="124.5" y="158.4">CS</text>
<text x="124.5" y="160.9">DATA_IN</text>
<text x="139" y="158.4">DATA_OUT</text>
<text x="145.1" y="160.9">VSS</text>
<text x="243.1" y="160.8">L201</text>
<text x="124.5" y="163.4">VDD</text>
<text x="136.5" y="164.1" transform="rotate(-90 136.5 164.1)">CD1</text>
<text x="139.1" y="164.1" transform="rotate(-90 139.1 164.1)">CD2</text>
<text x="143.8" y="163.4">SCLK</text>
<text x="190.4" y="162.9">GNDD</text>
<text x="210.8" y="163.5">GNDA</text>
<text x="107.1" y="172.4">C205</text>
<text x="115" y="175.1" transform="rotate(-90 115 175.1)">R207</text>
<text x="104.1" y="189.5">GNDD</text>
<text x="165" y="189.5">GNDD</text>
</g>
<g font-size="1.8">
<text x="78.1" y="21.6">LED_IND_1</text>
<text x="95.9" y="21.6">LED_IND_2</text>
<text x="113" y="29.2">XTAL_16MHZ_1</text>
<text x="147.9" y="29.2">XTAL_16MHZ_2</text>
<text x="28.3" y="35.6">+BATT_A/D</text>
<text x="55.9" y="35.6">VSOLAR_A/D</text>
<text x="247.7" y="39.4">SDA</text>
<text x="247.9" y="36.8">SCL</text>
<text x="171.4" y="54.6">RTC_IRQ</text>
<text x="262.6" y="68.4" transform="rotate(-90 262.6 68.4)">RESET</text>
<text x="104.6" y="73.7">WATER_DEPTH_ON/OFF</text>
<text x="110.5" y="76.2">LED_DRIVE_PWM</text>
<text x="207" y="74.9">XRF_TX</text>
<text x="207" y="77.5">XRF_RX</text>
<text x="121.2" y="81.3">MOSI</text>
<text x="121.2" y="83.8">MISO</text>
<text x="123.4" y="78.7">SS</text>
<text x="112.4" y="88.9">XTAL_16MHZ_1</text>
<text x="122" y="86.4">SCK</text>
<text x="168.9" y="88.9">SDA</text>
<text x="207" y="85.1">XRF_HEARTBEAT</text>
<text x="108.2" y="95.2">WATER_DEPTH_A/D</text>
<text x="112.4" y="91.4">XTAL_16MHZ_2</text>
<text x="168.9" y="91.4">SCL</text>
<text x="207" y="92.7">XRF_SLEEP</text>
<text x="106" y="97.8">AIR_PRESSURE_1_A/D</text>
<text x="108.3" y="100.3">LIGHT_DETECT_A/D</text>
<text x="157.5" y="100.3">+BATT_A/D</text>
<text x="122" y="105.4">SDA</text>
<text x="122.2" y="107.9">SCL</text>
<text x="157.5" y="105.4">VSOLAR_A/D</text>
<text x="119.8" y="110.5">RESET</text>
<text x="118" y="119.4">RTC_IRQ</text>
<text x="118.7" y="116.8">XRF_RX</text>
<text x="118.9" y="114.3">XRF_TX</text>
<text x="110.3" y="121.9">XRF_HEARTBEAT</text>
<text x="115.4" y="124.5">XRF_SLEEP</text>
<text x="254.6" y="121.9">MISO</text>
<text x="116.2" y="129.5">LED_IND_2</text>
<text x="116.2" y="127">LED_IND_1</text>
<text x="254.6" y="129.5">MOSI</text>
<text x="255.3" y="127">SCK</text>
<text x="112.6" y="132.1">CARD_DETECT</text>
<text x="253.2" y="132.1">RESET</text>
<text x="62.8" y="156.2">AIR_PRESSURE_1_A/D</text>
<text x="65" y="160">WATER_DEPTH_A/D</text>
<text x="111.8" y="160">MOSI</text>
<text x="111.8" y="157.5">SS</text>
<text x="158" y="157.5">MISO</text>
<text x="65.2" y="163.8">LIGHT_DETECT_A/D</text>
<text x="79" y="167.6">SCL</text>
<text x="158.8" y="162.6">SCK</text>
<text x="78.8" y="171.4">SDA</text>
<text x="74.9" y="179.1">CHARGE</text>
<text x="76.8" y="175.3">FAULT</text>
<text x="61.4" y="185.4">WATER_DEPTH_ON/OFF</text>
<text x="143.1" y="181.6">CARD_DETECT</text>
<text x="67.3" y="189.2">LED_DRIVE_PWM</text>
</g>
<g font-size="1.8" fill="#840084">
<text x="23.5" y="29.8" transform="rotate(-90 23.5 29.8)">4K7</text>
<text x="48.9" y="29.8" transform="rotate(-90 48.9 29.8)">56K</text>
<text x="188.6" y="31.1" transform="rotate(-90 188.6 31.1)">4K7</text>
<text x="23.5" y="45" transform="rotate(-90 23.5 45)">10K</text>
<text x="48.9" y="45" transform="rotate(-90 48.9 45)">10K</text>
<text x="76.9" y="45" transform="rotate(-90 76.9 45)">68R</text>
<text x="94.7" y="45" transform="rotate(-90 94.7 45)">68R</text>
<text x="226.1" y="44.1">BQ32000DR</text>
<text x="249.7" y="69.5">XRF</text>
<text x="177.1" y="81.9" transform="rotate(-90 177.1 81.9)">2K2</text>
<text x="183.4" y="81.9" transform="rotate(-90 183.4 81.9)">2K2</text>
<text x="139.3" y="111.4">10K</text>
<text x="80.2" y="136.8">ATMEGA328P-AU</text>
<text x="238.8" y="157">1kK @ 100MHz</text>
<text x="117.5" y="174.6" transform="rotate(-90 117.5 174.6)">10K</text>
</g>
<g font-size="1.8" fill="#0000c2">
<text x="226.1" y="26.7">RTC</text>
<text x="77.5" y="59.4">Indication LEDs</text>
<text x="77.5" y="61.4">(used for development</text>
<text x="77.5" y="63.5">purposes only)</text>
<text x="232.4" y="101.6">RF Wireless Module</text>
<text x="245.6" y="118.1">ICSP - W2B</text>
<text x="194" y="121.9">4-Way B2B</text>
<text x="63.2" y="139.7">ARDUINO MICROCONTROLLER</text>
<text x="195.6" y="146">To Power Board</text>
<text x="237.5" y="163.8">Power Supply</text>
<text x="15.2" y="176.2">FAULT and CHARGE</text>
<text x="15.2" y="178.3">will not be used in</text>
<text x="15.2" y="180.3">this design</text>
</g>
<g font-size="1.4" fill="#840084">
<text x="165.6" y="31.3">220nF</text>
<text x="175.3" y="31.3">1uF</text>
<text x="203.7" y="40.2">220nF</text>
<text x="122.8" y="42.7">20pF</text>
<text x="143.1" y="42.7">20pF</text>
<text x="252.8" y="47.8">9pF</text>
<text x="270.5" y="47.8">9pF</text>
<text x="24.2" y="70.7">1uF</text>
<text x="33.5" y="70.7">100nF</text>
<text x="258.3" y="75.7">100nF</text>
<text x="31" y="98.6">100nF</text>
<text x="39.9" y="98.6">100nF</text>
<text x="128.8" y="121.5">100nF</text>
<text x="102.1" y="177.3">100nF</text>
</g>
</svg>
